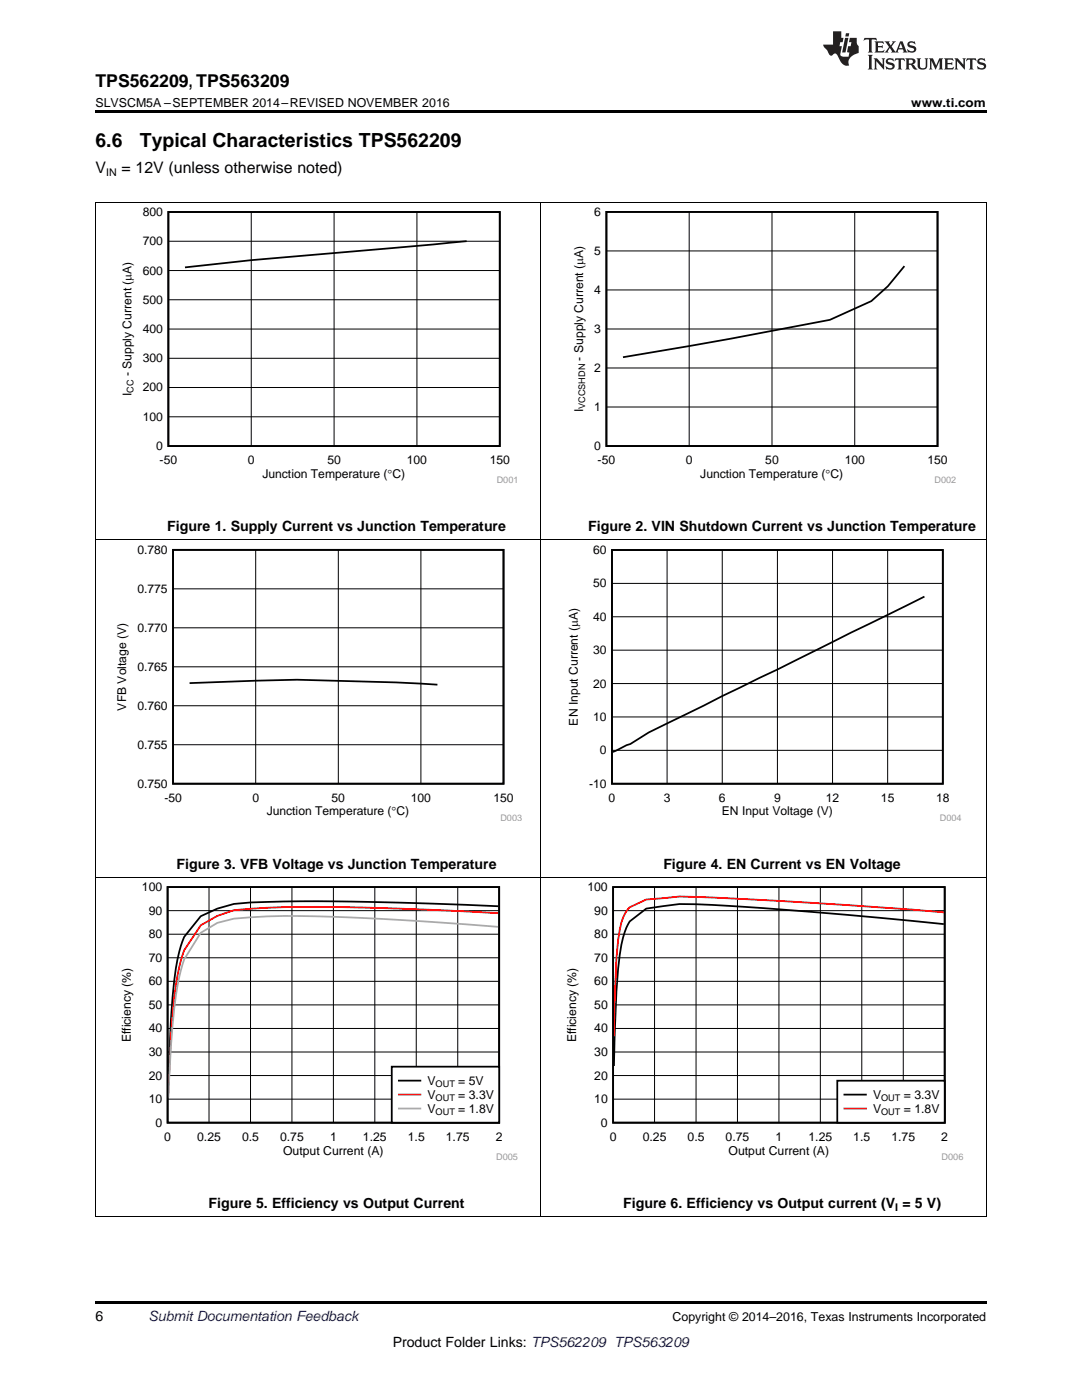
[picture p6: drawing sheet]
<svg xmlns="http://www.w3.org/2000/svg" width="216mm" height="279mm" viewBox="0 0 216 279" stroke-linecap="round" stroke-linejoin="round" font-family="sans-serif">
<path d="M19 259.7h177.8v.5h-177.8z" fill="#000"/>
<path d="M19.1 175.2v67.7M107.9 175.2v67.7M196.8 175.2v67.7M19 242.8h177.8" fill="none" stroke="#000" stroke-width=".2"/>
<path d="M23.7 176.1h79.6v55.4h-79.6z" fill-rule="evenodd" fill="#fff"/>
<path d="M33.4 177h66.2v47.1h-66.2zM99.4 180.9l-19.6-.8a453.5 453.5 0 0 0-29.8 0l-3.3 .3-3.3 .9-3.3 1.6-3.3 4.1-.7 1.8a44.5 44.5 0 0 0-1.7 10.2l-.3 4.7-.5 12.8" fill="none" stroke="#000" stroke-width=".35"/>
<g fill="none" stroke="#000" stroke-width=".2">
<path d="M41.7 177v47.1M50 177v47.1M58.3 177v47.1M66.5 177v47.1M74.8 177v47.1M83.1 177v47.1M91.3 177v47.1M33.4 195.8h66.2M33.4 191.1h66.2M33.4 186.4h66.2M33.4 181.7h66.2M33.4 219.4h66.2"/>
<path d="M33.4 214.6h66.2M33.4 210h66.2M33.4 205.3h66.2M33.4 200.5h66.2"/>
</g>
<path d="M99.4 182.2l-13-.6a439.9 439.9 0 0 0-33.1-.4l-6.6 .4-3.3 1.2-3.3 1.9-3.3 4.9-1 3.4a80.6 80.6 0 0 0-1.7 14.1l-.5 11.1" fill="none" stroke="#f00" stroke-width=".35"/>
<path d="M99.4 185l-9.7-.8a429.6 429.6 0 0 0-36.4-1.3l-6.6 .4-3.3 .9-3.3 2-3.3 5.3-1 3.5a142.7 142.7 0 0 0-2.1 22.3l-.1 1.7" fill="none" stroke="#aaa" stroke-width=".35"/>
<path d="M78.2 212.9h21.4v11.2h-21.4z" fill-rule="evenodd" fill="#fff"/>
<path d="M78.2 212.9h21.4v11.2h-21.4zM79.6 215.7h4.3" fill="none" stroke="#000" stroke-width=".35"/>
<path d="M79.6 218.4h4.3" fill="none" stroke="#f00" stroke-width=".35"/>
<path d="M79.6 221.2h4.3" fill="none" stroke="#aaa" stroke-width=".35"/>
<path d="M112.6 176.1h79.6v55.4h-79.6z" fill-rule="evenodd" fill="#fff"/>
<path d="M122.3 177h66.2v47.1h-66.2zM188.3 184.4a871.3 871.3 0 0 0-49.4-3.9l-3.3-.1-6.6 .9-3.3 2.6-.4 .6a17 17 0 0 0-1.6 6 247.3 247.3 0 0 0-1.1 19.1l-.1 3.1" fill="none" stroke="#000" stroke-width=".35"/>
<g fill="none" stroke="#000" stroke-width=".2">
<path d="M130.6 177v47.1M138.9 177v47.1M147.2 177v47.1M155.4 177v47.1M163.7 177v47.1M172 177v47.1M180.2 177v47.1M122.3 195.8h66.2M122.3 191.1h66.2M122.3 186.4h66.2M122.3 181.7h66.2M122.3 219.4h66.2"/>
<path d="M122.3 214.6h66.2M122.3 210h66.2M122.3 205.3h66.2M122.3 200.5h66.2"/>
</g>
<path d="M188.3 182.1a1037.2 1037.2 0 0 0-52.7-3.2l-6.6 .6-3.3 1.6-.4 .3a8.2 8.2 0 0 0-1.6 4.1 105.2 105.2 0 0 0-1.1 16l-.1 5.4" fill="none" stroke="#f00" stroke-width=".35"/>
<path d="M167.1 215.7h21.4v8.4h-21.4z" fill-rule="evenodd" fill="#fff"/>
<path d="M167.1 215.7h21.4v8.4h-21.4zM168.5 218.5h4.3" fill="none" stroke="#000" stroke-width=".35"/>
<path d="M168.5 221.2h4.3" fill="none" stroke="#f00" stroke-width=".35"/>
<path d="M19.1 107.8v67.4M107.9 107.8v67.4M196.8 107.8v67.4M19 175.1h177.8" fill="none" stroke="#000" stroke-width=".2"/>
<path d="M22.9 108.8h81.2v55h-81.2z" fill-rule="evenodd" fill="#fff"/>
<path d="M34.5 109.7h66v46.7h-66zM37.8 136.3a369.5 369.5 0 0 1 49.5 .3" fill="none" stroke="#000" stroke-width=".35"/>
<path d="M34.5 117.5h66M51 109.7v46.7M67.5 109.7v46.7M84 109.7v46.7M34.5 133.1h66M34.5 125.3h66M34.5 148.6h66M34.5 140.8h66" fill="none" stroke="#000" stroke-width=".2"/>
<path d="M113 108.8h78.8v55h-78.8z" fill-rule="evenodd" fill="#fff"/>
<path d="M122.1 109.8h66v46.6h-66zM184.5 119.1l-55.1 27.1-3.6 2.3-.8 .2-2.7 1.4" fill="none" stroke="#000" stroke-width=".35"/>
<g fill="none" stroke="#000" stroke-width=".2">
<path d="M19.1 40.4v67.4M107.9 40.4v67.4M196.8 40.4v67.4M19 107.8h177.8M122.1 116.4h66M133.1 109.8v46.6M144.1 109.8v46.6M155.1 109.8v46.6M166.1 109.8v46.6M177.1 109.8v46.6M122.1 136.4h66M122.1 129.8h66"/>
<path d="M122.1 123.1h66M122.1 149.7h66M122.1 143.1h66"/>
</g>
<path d="M23.9 41.4h79.2v55h-79.2z" fill-rule="evenodd" fill="#fff"/>
<path d="M33.6 42.3h66.1v46.7h-66.1zM93.1 48.1l-6.6 .7a1797.6 1797.6 0 0 0-49.6 4.6" fill="none" stroke="#000" stroke-width=".35"/>
<path d="M33.6 59.8h66.1M33.6 54h66.1M33.6 48.1h66.1M50.1 42.3v46.7M66.7 42.3v46.7M83.2 42.3v46.7M33.6 77.3h66.1M33.6 71.5h66.1M33.6 65.7h66.1M33.6 83.2h66.1" fill="none" stroke="#000" stroke-width=".2"/>
<path d="M114 41.4h76.7v55h-76.7z" fill-rule="evenodd" fill="#fff"/>
<path d="M121 42.3h66.1v46.7h-66.1zM180.5 53.1l-3.3 4-3.3 3-8.3 3.7-19.8 3.8-21.5 3.7" fill="none" stroke="#000" stroke-width=".35"/>
<path d="M19 40.4h177.8M121 57.9h66.1M121 50.1h66.1M137.5 42.3v46.7M154 42.3v46.7M170.6 42.3v46.7M121 73.4h66.1M121 65.7h66.1M121 81.2h66.1" fill="none" stroke="#000" stroke-width=".2"/>
<path d="M19 22h177.8v.5h-177.8z" fill="#000"/>
<g fill="#231f20">
<path d="M172.5 7.6l-.1 .5 .4-.2h.6v.1v2.1l-.2 .4h.9l-.2-.4v-2.1l.1-.1h.5l.5 .2-.2-.5zM174.5 8.3l.2 .3v1.5l-.2 .4h1.8l.2-.6a1.04 1.04 0 0 1-1.3 .2v-.7h.6l.3 .2v-.6l-.3 .2h-.6v-.6l.8-.1 .4 .3-.2-.5zM176.5 8.3l.9 1.1-.9 1.1h.8l-.2-.2 .4-.7 .5 .7-.2 .2h1.5l-.2-.2 .2-.4h.9l.1 .4-.2 .2h1l-.3-.3-.7-1.9h-.5l-.9 2-.8-1 .9-1h-.8l.1 .3-.4 .5-.3-.6 .1-.2zM179.7 8.6l.4 1h-.7zM181.3 8.4a.63 .63 0 0 0-.2 .7 .63 .63 0 0 0 .6 .4l.6 .2 .1 .2a.75 .75 0 0 1-.7 .4 .75 .75 0 0 1-.6-.5l.1 .7 .1-.1a1.11 1.11 0 0 0 1.5-.6 1.13 1.13 0 0 0-1.2-.8l-.1-.4a1.04 1.04 0 0 1 1.2 .2l-.2-.5-.2 .1-.4-.2zM173.2 10.9l.2 .4v2.2l-.2 .4h1l-.3-.4v-2.2l.3-.4zM174.3 11.6l.3 .4v1.5l-.3 .4h.8l-.2-.4v-1.3l1.5 1.7v-1.9l.2-.4h-.7l.2 .4v.9l-1.1-1.3zM177 11.8a.62 .62 0 0 0-.2 .7 .62 .62 0 0 0 .6 .4l.6 .1 .1 .3a.76 .76 0 0 1-.7 .3 .76 .76 0 0 1-.7-.4l.2 .7 .1-.1a1.11 1.11 0 0 0 1.5-.6 1.13 1.13 0 0 0-1.2-.8l-.1-.4a1.04 1.04 0 0 1 1.2 .2l-.2-.6-.2 .1-.5-.1zM178.7 11.6l-.2 .6a.61 .61 0 0 1 .8-.3v1.6l-.2 .4h.9l-.2-.4v-1.6a.63 .63 0 0 1 .7 .3l-.1-.6zM180.6 11.6l.3 .4v1.5l-.3 .4h1l-.2-.2-.1-.8 .6 .2a.76 .76 0 0 0 1.2 .7l-1-1a.58 .58 0 0 0 .6-.5 .58 .58 0 0 0-.5-.6zM181.4 11.9h.1a.45 .45 0 0 1 .5 .1 .45 .45 0 0 1 .1 .5l-.8 .2zM182.9 11.6l.2 .2a2.17 2.17 0 0 0 .3 1.9 .99 .99 0 0 0 1.6-.6v-1.1l.2-.4h-.7l.2 .2a1.92 1.92 0 0 1-.2 1.8 .6 .6 0 0 1-.9-.5v-1.1l.2-.4zM185.4 11.6l.2 .4v1.5l-.2 .4h.7l-.2-.4v-1.4l.8 1.8 .8-1.8v1.4l-.2 .4h.9l-.2-.4v-1.5l.2-.4h-.8l-.6 1.5-.6-1.5zM188.4 11.6l.2 .4v1.5l-.2 .4h1.8l.1-.6a1.04 1.04 0 0 1-1.2 .1v-.6h.5l.4 .2v-.6l-.4 .2h-.5v-.7h.8l.3 .3-.1-.6zM190.5 11.6l.2 .4v1.5l-.2 .4h.7l-.2-.4v-1.3l1.5 1.7v-1.9l.2-.4h-.7l.2 .4v.9l-1.1-1.3zM192.9 11.6l-.1 .6a.61 .61 0 0 1 .7-.3l.1 1.6-.3 .4h1l-.3-.4 .1-1.6a.63 .63 0 0 1 .7 .3l-.1-.6zM195.2 11.8a.62 .62 0 0 0-.2 .7 .62 .62 0 0 0 .6 .4l.6 .1 .1 .3a.76 .76 0 0 1-.7 .3 .76 .76 0 0 1-.6-.4l.1 .7 .1-.1a1.11 1.11 0 0 0 1.6-.6 1.13 1.13 0 0 0-1.3-.8l-.1-.4a1.04 1.04 0 0 1 1.2 .2l-.1-.6-.2 .1-.5-.1z"/>
<path d="M166.2 6.3v2.6h-1.9v.4l.8 .9a.91 .91 0 0 0 1 .8 .56 .56 0 0 1 .5-.3 .56 .56 0 0 1 .5 .3l.4 .8a1.53 1.53 0 0 0 1.9 1.2 1.54 1.54 0 0 1 1-2.1l.9-.3v-1.4a1.52 1.52 0 0 1-.4-1.6h-1.3l-.2 .8h.5l-.2 .8h-.5l-.1 1v.2l.4 .1-.2 .8a1.93 1.93 0 0 1-1.6-.3l.3-1.8h-.5l.2-.8h.4l.2-.8h-.4v-1.3zM168.6 7.6l-.6 2.9h.7l.6-2.9zM168.8 6.6l-.1 .7h.6l.2-.7z"/>
</g>
<g font-size="3.9">
<text x="19" y="29.3">6.6</text>
<text x="27.9" y="29.3">Typical Characteristics TPS562209</text>
</g>
<text font-size="3.5" x="19" y="17.3">TPS562209, TPS563209</text>
<g font-size="3.2">
<text x="19" y="34.4">V</text>
<text x="24.2" y="34.4">= 12V (unless otherwise noted)</text>
</g>
<g font-size="2.8">
<text x="33.4" y="106">Figure 1. Supply Current vs Junction Temperature</text>
<text x="117.4" y="106">Figure 2. VIN Shutdown Current vs Junction Temperature</text>
<text x="35.2" y="173.4">Figure 3. VFB Voltage vs Junction Temperature</text>
<text x="132.4" y="173.4">Figure 4. EN Current vs EN Voltage</text>
<text x="41.6" y="241.1">Figure 5. Efficiency vs Output Current</text>
<text x="124.4" y="241.1">Figure 6. Efficiency vs Output current (V = 5 V)</text>
<text x="19" y="263.6">6</text>
<text x="78.4" y="268.9">Product Folder Links: TPS562209 TPS563209</text>
</g>
<text font-size="2.8" fill="#0000c8" x="29.6" y="263.6">Submit Documentation Feedback</text>
<g font-size="2.5">
<text x="19" y="21.4">SLVSCM5A –SEPTEMBER 2014–REVISED NOVEMBER 2016</text>
<text x="181.8" y="21.4">www.ti.com</text>
<text x="134.2" y="263.6">Copyright © 2014–2016, Texas Instruments Incorporated</text>
</g>
<g font-size="2.4">
<text x="28.5" y="43.1">800</text>
<text x="118.6" y="43.1">6</text>
<text x="28.5" y="48.9">700</text>
<text x="118.6" y="50.9">5</text>
<text x="28.5" y="54.8">600</text>
<text x="118.6" y="58.7">4</text>
<text x="28.5" y="60.6">500</text>
<text x="28.5" y="66.5">400</text>
<text x="116.3" y="71.9" transform="rotate(-90 116.3 71.9)">- Supply Current (PA)</text>
<text x="118.6" y="66.5">3</text>
<text x="26.2" y="75.1" transform="rotate(-90 26.2 75.1)">- Supply Current (PA)</text>
<text x="28.5" y="72.3">300</text>
<text x="118.6" y="74.2">2</text>
<text x="26.2" y="79.1" transform="rotate(-90 26.2 79.1)">I</text>
<text x="28.5" y="84">100</text>
<text x="28.5" y="78.1">200</text>
<text x="116.3" y="82.3" transform="rotate(-90 116.3 82.3)">I</text>
<text x="118.6" y="82">1</text>
<text x="31.2" y="89.8">0</text>
<text x="118.6" y="89.8">0</text>
<text x="31.9" y="92.6">-50</text>
<text x="49.5" y="92.6">0</text>
<text x="52.4" y="95.3">Junction Temperature (qC)</text>
<text x="65.3" y="92.6">50</text>
<text x="81.2" y="92.6">100</text>
<text x="97.7" y="92.6">150</text>
<text x="119.3" y="92.6">-50</text>
<text x="136.9" y="92.6">0</text>
<text x="139.7" y="95.3">Junction Temperature (qC)</text>
<text x="152.7" y="92.6">50</text>
<text x="168.5" y="92.6">100</text>
<text x="185.1" y="92.6">150</text>
<text x="27.4" y="110.5">0.780</text>
<text x="118.4" y="110.6">60</text>
<text x="27.4" y="118.3">0.775</text>
<text x="118.4" y="117.2">50</text>
<text x="118.4" y="123.9">40</text>
<text x="27.4" y="126.1">0.770</text>
<text x="118.4" y="130.5">30</text>
<text x="27.4" y="133.9">0.765</text>
<text x="118.4" y="137.2">20</text>
<text x="25.2" y="141.8" transform="rotate(-90 25.2 141.8)">VFB Voltage (V)</text>
<text x="27.4" y="141.6">0.760</text>
<text x="118.4" y="143.9">10</text>
<text x="27.4" y="149.4">0.755</text>
<text x="115.3" y="144.8" transform="rotate(-90 115.3 144.8)">EN Input Current (PA)</text>
<text x="119.7" y="150.5">0</text>
<text x="27.4" y="157.2">0.750</text>
<text x="32.8" y="160">-50</text>
<text x="50.4" y="160">0</text>
<text x="66.2" y="160">50</text>
<text x="82" y="160">100</text>
<text x="98.5" y="160">150</text>
<text x="117.6" y="157.2">-10</text>
<text x="121.4" y="160">0</text>
<text x="132.4" y="160">3</text>
<text x="143.5" y="160">6</text>
<text x="154.5" y="160">9</text>
<text x="164.8" y="160">12</text>
<text x="175.8" y="160">15</text>
<text x="186.8" y="160">18</text>
<text x="53.2" y="162.7">Junction Temperature (qC)</text>
<text x="144" y="162.7">EN Input Voltage (V)</text>
<text x="28.3" y="177.8">100</text>
<text x="117.2" y="177.8">100</text>
<text x="29.7" y="182.5">90</text>
<text x="118.6" y="182.5">90</text>
<text x="29.7" y="191.9">70</text>
<text x="29.7" y="187.2">80</text>
<text x="118.6" y="191.9">70</text>
<text x="118.6" y="187.2">80</text>
<text x="29.7" y="196.6">60</text>
<text x="118.6" y="196.6">60</text>
<text x="29.7" y="201.3">50</text>
<text x="118.6" y="201.3">50</text>
<text x="26.1" y="208" transform="rotate(-90 26.1 208)">Efficiency (%)</text>
<text x="29.7" y="206.1">40</text>
<text x="115" y="208" transform="rotate(-90 115 208)">Efficiency (%)</text>
<text x="118.6" y="206.1">40</text>
<text x="29.7" y="215.4">20</text>
<text x="29.7" y="210.7">30</text>
<text x="118.6" y="215.4">20</text>
<text x="118.6" y="210.7">30</text>
<text x="29.7" y="220.2">10</text>
<text x="85.3" y="216.5">V</text>
<text x="85.3" y="219.3">V</text>
<text x="91.4" y="216.5">= 5V</text>
<text x="91.4" y="219.3">= 3.3V</text>
<text x="118.6" y="220.2">10</text>
<text x="174.2" y="219.3">V</text>
<text x="180.3" y="219.3">= 3.3V</text>
<text x="31" y="224.9">0</text>
<text x="32.8" y="227.6">0</text>
<text x="39.3" y="227.6">0.25</text>
<text x="48.3" y="227.6">0.5</text>
<text x="55.9" y="227.6">0.75</text>
<text x="65.9" y="227.6">1</text>
<text x="72.4" y="227.6">1.25</text>
<text x="81.4" y="227.6">1.5</text>
<text x="85.3" y="222.1">V</text>
<text x="89" y="227.6">1.75</text>
<text x="91.4" y="222.1">= 1.8V</text>
<text x="98.9" y="227.6">2</text>
<text x="119.9" y="224.9">0</text>
<text x="121.7" y="227.6">0</text>
<text x="128.2" y="227.6">0.25</text>
<text x="137.2" y="227.6">0.5</text>
<text x="144.8" y="227.6">0.75</text>
<text x="154.8" y="227.6">1</text>
<text x="161.3" y="227.6">1.25</text>
<text x="170.3" y="227.6">1.5</text>
<text x="174.2" y="222.1">V</text>
<text x="177.9" y="227.6">1.75</text>
<text x="180.3" y="222.1">= 1.8V</text>
<text x="187.8" y="227.6">2</text>
<text x="56.5" y="230.4">Output Current (A)</text>
<text x="145.4" y="230.4">Output Current (A)</text>
</g>
<g font-size="2.1">
<text x="21.2" y="35.1">IN</text>
<text x="178.6" y="241.7">I</text>
</g>
<g font-size="1.8">
<text x="26.7" y="78.4" transform="rotate(-90 26.7 78.4)">CC</text>
<text x="116.8" y="81.6" transform="rotate(-90 116.8 81.6)">VCCSHDN</text>
<text x="86.9" y="216.9">OUT</text>
<text x="86.9" y="219.7">OUT</text>
<text x="175.8" y="219.7">OUT</text>
<text x="86.9" y="222.5">OUT</text>
<text x="175.8" y="222.5">OUT</text>
</g>
<g font-size="1.8" fill="#999">
<text x="99.1" y="96.4">D001</text>
<text x="186.5" y="96.4">D002</text>
<text x="99.9" y="163.8">D003</text>
<text x="187.5" y="163.8">D004</text>
<text x="99" y="231.5">D005</text>
<text x="187.9" y="231.5">D006</text>
</g>
</svg>
